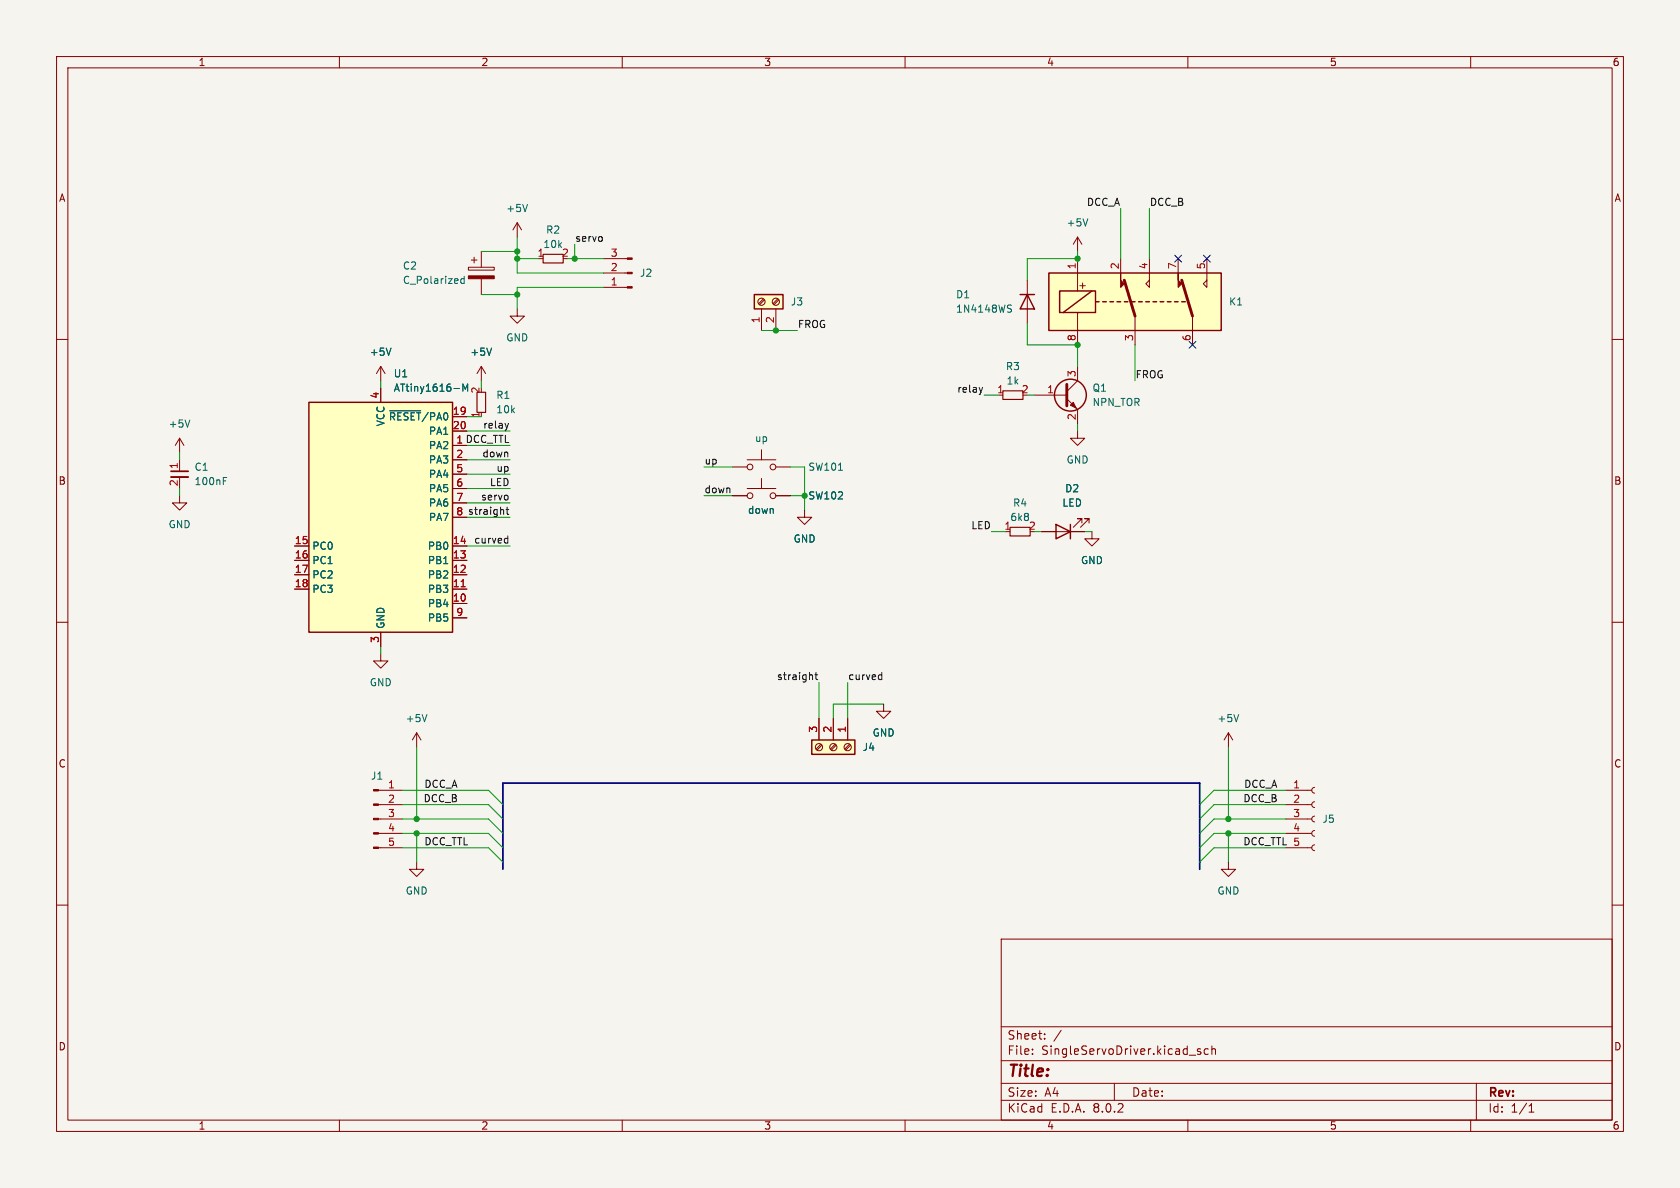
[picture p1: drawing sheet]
<svg xmlns="http://www.w3.org/2000/svg" width="297mm" height="210mm" viewBox="0 0 297 210" stroke-linecap="round" stroke-linejoin="round" font-family="sans-serif">
<path d="M0 0h297v210h-297z" fill="#f5f4ef" stroke="#f5f4ef" stroke-width=".18"/>
<g fill="none" stroke="#840000" stroke-width=".18">
<path d="M10 10h277v190h-277zM12 12h273v186h-273zM60 10v2M110 10v2M160 10v2M210 10v2M260 10v2M10 60h2M190.5 41.9l-.8 1.3M190.5 41.9v2.6M190.5 41.9l.8 1.3M285 60h2"/>
<path d="M31.7 77.5l-.7 1.2M31.7 77.5v2.5M31.7 77.5l.8 1.2M10 110h2M285 110h2M10 160h2M285 160h2M177 166h108v32h-108zM60 198v2M110 198v2M160 198v2M177 194.5h108"/>
<path d="M177 191.5h108M177 187.5h108M177 181.5h108M182.5 186.3v.1M182.5 185.5v.1M184.7 183.6v.1M184.7 182.8v.1M187.6 182.1l-1.3 2M197 191.5v3M210 198v2M210.2 186.5h1.2M212.2 185.5l-.3-.1-.2 .2v.2l.5 .2v.3h-.5"/>
<path d="M213.6 185.5l-.4-.1-.3 .3v.4l.1 .2h.6M214.2 185.5l.3-.1 .3 .1 .1 .9M214.2 184.9v1.5M260 198v2M261 191.5v6.5M270.3 196.6h.9M270.3 195.5l.4-.4v1.5"/>
</g>
<path d="M192.3 38.7l-.4 1.2M33.6 74.2l-.5 1.3" fill="none" stroke="#006464" stroke-width=".18"/>
<path d="M185.4 48.3h30.5v10.1h-30.5z" fill="#ffffc2"/>
<g fill="none" stroke="#840000" stroke-width=".25">
<path d="M185.4 48.3h30.5v10.1h-30.5zM187.3 51.4h6.4v3.8h-6.4zM193 51.4l-5 3.8M193.7 53.3h.6M194.9 53.3h.7M196.2 53.3h.6M197.5 53.3h.6M198.8 53.3h.6M200 53.3h.7M201.3 53.3h.6M202.6 53.3h.6M203.8 53.3h.7"/>
<path d="M205.1 53.3h.6M206.4 53.3h.6M207.6 53.3h.7M208.9 53.3h.6"/>
</g>
<g fill="none" stroke="#840000" stroke-width=".18">
<path d="M82.8 47.2h4.6v.6h-4.6zM83.3 46h1M83.8 45.5v1M85.1 44.5v2.7M85.1 49.3v2.8M91.4 54.6v1.3h1.3l-1.3 1.3-1.2-1.3h1.2M106.7 45.7h4.2M106.7 48.3h4.2M106.7 50.8h4.2M190.5 45.7v5.7M190.5 55.2v5.8M198.1 45.7v2.6"/>
<path d="M200.7 55.9v5.1M203.2 45.7v5.1l-.6-.6 .6-.7M208.3 45.7v2.6M210.8 55.9v5.1M213.4 45.7v5.1l-.7-.6 .7-.7M85.1 64.8v2.5M85.1 64.8l-.8 1.2M85.1 64.8l.8 1.2M134.6 79.5v1.8M190.5 76.2v1.3h1.3l-1.3 1.2-1.3-1.2h1.3M129.5 87.6h2.6M129.5 82.6h2.6"/>
<path d="M132.1 86.4h5.1M132.1 81.3h5.1M134.6 84.6v1.8M137.2 87.6h2.5M137.2 82.6h2.5M142.2 90.2v1.2h1.3l-1.3 1.3-1.2-1.3h1.2M156.2 124.5v1.2h1.3l-1.3 1.3-1.3-1.3h1.3M227.3 139.7h4.6M232.4 139.2l-.3 .1-.2 .4 .2 .4 .3 .1M73.7 152.4v1.3h1.2l-1.2 1.2-1.3-1.2h1.3M217.2 152.4v1.3h1.2l-1.2 1.2-1.3-1.2h1.3M227.3 149.9h4.6"/>
<path d="M227.3 147.3h4.6M227.3 144.8h4.6M227.3 142.2h4.6M232.4 149.4l-.3 .1-.2 .4 .2 .3 .3 .2M232.4 146.8l-.3 .2-.2 .3 .2 .4 .3 .1M232.4 144.3l-.3 .1-.2 .4 .2 .3 .3 .2M232.4 141.7l-.3 .2-.2 .3 .2 .4 .3 .1"/>
<circle cx="132.6" cy="87.6" r=".51"/>
<circle cx="132.6" cy="82.6" r=".51"/>
<circle cx="136.7" cy="87.6" r=".51"/>
<circle cx="136.7" cy="82.6" r=".51"/>
</g>
<path d="M198.8 49.5l1.9 6.4M208.9 49.5l1.9 6.4" fill="none" stroke="#840000" stroke-width=".51"/>
<g fill="#840000" stroke="#840000" stroke-width=".18">
<path d="M198.1 48.3v1.2l.7 .7-.7 .6z"/>
<path d="M208.3 48.3v1.2l.6 .7-.6 .6z"/>
<path d="M110.9 45.6h.9v.2h-.9z"/>
<path d="M110.9 48.1h.9v.3h-.9z"/>
<path d="M110.9 50.7h.9v.2h-.9z"/>
<path d="M82.8 48.8h4.6v.5h-4.6z"/>
</g>
<path d="M96 45h3.6v1.5h-3.6zM84.3 69.3h1.6v3.6h-1.6zM178.6 93.2h3.5v1.5h-3.5z" fill="none" stroke="#840000" stroke-width=".2"/>
<path d="M82.1 48.8v1.3M82.1 49.3h-.4l-.2 .2 .1 .5h.5M86.9 61.5l-.4 1.3M148.2 83.1h.8" fill="none" stroke="#006464" stroke-width=".18"/>
<path d="M133.3 52.1h5.1v2.5h-5.1z" fill="#ffffc2"/>
<path d="M133.3 52.1h5.1v2.5h-5.1z" fill="none" stroke="#840000" stroke-width=".25"/>
<g fill="none" stroke="#840000" stroke-width=".18">
<path d="M134.6 54.6v3.8M135 52.8l-.9 .9M135.1 53l-.8 .9M137.2 54.6v3.8M137.5 52.8l-.8 .9M137.7 53l-.9 .9M67.3 64.8l-.8 1.2M67.3 64.8v2.5M67.3 64.8l.8 1.2"/>
<circle cx="134.6" cy="53.3" r=".63"/>
<circle cx="137.2" cy="53.3" r=".63"/>
</g>
<path d="M69.1 61.5l-.4 1.3" fill="none" stroke="#006464" stroke-width=".18"/>
<path d="M143.5 130.8h7.6v2.6h-7.6z" fill="#ffffc2"/>
<g fill="none" stroke="#840000" stroke-width=".25">
<path d="M180.3 52.1h2.6M181.6 52.1l1.3 2.5h-2.6zM186.7 92.7l2.5 1.3-2.5 1.3zM189.2 92.7v2.6M143.5 130.8h7.6v2.6h-7.6z"/>
<circle cx="189.2" cy="69.8" r="2.82"/>
</g>
<g fill="none" stroke="#840000" stroke-width=".18">
<path d="M91.4 39.4l-.7 1.2M91.4 39.4v2.5M91.4 39.4l.8 1.2M181.6 49.5v7.7M182.9 69.9h5.7M188.6 70.5l1.9 1.9v2.5M190.5 64.8v2.5l-1.9 1.9M31.7 87.6v1.3h1.3l-1.3 1.3-1.2-1.3h1.2M31.7 81.3v2M31.7 84.3v2.1M184.1 94h7.7M191.3 92.5v-.8h-.8h.8l-1.6 1.5"/>
<path d="M192.5 92.5v-.8h-.7h.7l-1.5 1.5M193 94v1.3h1.3l-1.3 1.2-1.2-1.2h1.2M67.3 115.6v1.2h1.3l-1.3 1.3-1.3-1.3h1.3M66.9 139.7h4.2M73.7 129.5l-.8 1.3M73.7 129.5v2.6M73.7 129.5l.7 1.3M144.8 127v3.8M145.1 131.5l-.8 .9M145.3 131.7l-.9 .9M147.3 127v3.8M147.7 131.5l-.9 .9"/>
<path d="M147.8 131.7l-.8 .9M149.9 127v3.8M150.2 131.5l-.8 .9M150.4 131.7l-.9 .9M217.2 129.5l-.8 1.3M217.2 129.5v2.6M217.2 129.5l.7 1.3M66.9 149.9h4.2M66.9 147.3h4.2M66.9 144.8h4.2M66.9 142.2h4.2"/>
<circle cx="144.8" cy="132.1" r=".63"/>
<circle cx="147.3" cy="132.1" r=".63"/>
<circle cx="149.9" cy="132.1" r=".63"/>
</g>
<g fill="#840000" stroke="#840000" stroke-width=".18">
<path d="M66 149.7h.9v.3h-.9z"/>
<path d="M66 147.2h.9v.2h-.9z"/>
<path d="M66 144.7h.9v.2h-.9z"/>
<path d="M66 142.1h.9v.3h-.9z"/>
<path d="M66 139.6h.9v.2h-.9z"/>
<path d="M189.2 71.6l.5-.5 .5 1z"/>
</g>
<path d="M93.3 36.1l-.5 1.3M178.3 54.5l.4 .1 .1 .3-.2 .3h-.3M178.3 53.9l.5 .1M39.5 85h.4M39.5 84.4h.6M75.5 126.3l-.4 1.3M219 126.3l-.4 1.3" fill="none" stroke="#006464" stroke-width=".18"/>
<path d="M177.3 69.1h3.5v1.5h-3.5z" fill="none" stroke="#840000" stroke-width=".2"/>
<path d="M188.6 67.9v3.9" fill="none" stroke="#840000" stroke-width=".51"/>
<path d="M30.2 84.3h3.1" fill="none" stroke="#840000" stroke-width=".33"/>
<path d="M30.2 83.3h3.1" fill="none" stroke="#840000" stroke-width=".3"/>
<path d="M54.6 71.1h25.4v40.7h-25.4z" fill="#ffffc2"/>
<path d="M54.6 71.1h25.4v40.7h-25.4z" fill="none" stroke="#840000" stroke-width=".25"/>
<g fill="none" stroke="#840000" stroke-width=".18">
<path d="M67.3 68.6v2.5M80 78.7h2.5M80 73.7h2.5M80 76.2h2.5M52.1 99.1h2.5M52.1 96.5h2.5M80 99.1h2.5M80 96.5h2.5M80 81.3h2.5M80 83.8h2.5M80 86.4h2.5M80 88.9h2.5"/>
<path d="M80 91.4h2.5M129.5 87.6h2.6M137.2 87.6h2.5M184.1 94h2.6M189.2 94h2.6M52.1 104.1h2.5M52.1 101.6h2.5M67.3 111.8v2.5M80 106.7h2.5M80 104.1h2.5M80 101.6h2.5M80 109.2h2.5"/>
<path d="M144.8 127v3.8M147.3 127v3.8M149.9 127v3.8"/>
</g>
<path d="M81.5 103.7h.7" fill="none" stroke="#a90000" stroke-width=".18"/>
<path d="M68.9 72.6h5.5M69.1 61.5l-.4 1.3M80.3 68.7h.9M81.8 69.2v-1.3l.5 .9 .4-.9v1.3M86.9 61.5l-.4 1.3" fill="none" stroke="#006464" stroke-width=".18"/>
<g fill="none" stroke="#0f0f0f" stroke-width=".18">
<path d="M89.9 74.8l-.3 .9M173.7 68.5l-.3 .8M89 90.1v.8M89.4 95.2h.4M89.5 90.1h.4M89.6 89.7v1l.3 .2M89.8 94.7v1.3M89.8 95.9l-.4 .1M143.6 119.4l.1 .7M144.1 119.3h.5M144.3 118.9v1.1l.3 .1M155.5 119.3l.4 .1"/>
<path d="M155.9 118.9v1.2M155.9 120.1h-.4"/>
</g>
<path d="M88.9 153.7v-15.3h123.2v15.3" fill="none" stroke="#000084" stroke-width=".3"/>
<g fill="none" stroke="#009600" stroke-width=".18">
<path d="M198.1 36.8v8.9M203.2 36.8v8.9M85.1 44.5h6.3M85.1 52.1h6.3M91.4 41.9v6.4h15.3M91.4 45.7h3.8M100.3 45.7h6.4M101.6 43.2v2.5M106.7 50.8h-15.3v3.8M134.6 58.4h6.4M181.6 57.2v3.8h8.9v3.8M190.5 44.5v1.2h-8.9v3.8"/>
<path d="M67.3 67.3v1.3M82.5 76.2h7.7M82.5 78.7h7.7M82.5 73.7h2.6M85.1 67.3v1.3M174 69.9h2.5M181.6 69.9h1.3M190.5 74.9v1.3M200.7 61v6.3M31.7 80v1.3M31.7 86.4v1.2M82.5 81.3h7.7"/>
<path d="M82.5 83.8h7.7M82.5 96.5h7.7M82.5 86.4h7.7M82.5 91.4h7.7M82.5 88.9h7.7M124.5 82.6h5M124.5 87.6h5M139.7 82.6h2.5v7.6M139.7 87.6h2.5M175.3 94h2.5M182.9 94h1.2M191.8 94h1.2"/>
<path d="M67.3 114.3v1.3M71.1 139.7h15.3l2.5 2.5M73.7 132.1v12.7M144.8 120.7v6.3M149.9 120.7v6.3M156.2 124.5h-8.9v2.5M217.2 132.1v12.7M227.3 139.7h-12.7l-2.5 2.5M71.1 144.8h15.3l2.5 2.5M71.1 147.3h15.3l2.5 2.6M71.1 149.9h15.3l2.5 2.5M71.1 142.2h15.3l2.5 2.6"/>
<path d="M73.7 147.3v5.1M217.2 147.3v5.1M227.3 144.8h-12.7l-2.5 2.5M227.3 147.3h-12.7l-2.5 2.6M227.3 149.9h-12.7l-2.5 2.5M227.3 142.2h-12.7l-2.5 2.6"/>
</g>
<path d="M207.7 45.1l1.2 1.2M208.9 45.1l-1.2 1.2M212.8 45.1l1.2 1.2M214 45.1l-1.2 1.2M210.2 60.4l1.2 1.2M211.4 60.4l-1.2 1.2" fill="none" stroke="#000084" stroke-width=".18"/>
<g fill="#009600" stroke="#009600" stroke-width=".18">
<circle cx="73.7" cy="144.8" r=".46"/>
<circle cx="73.7" cy="147.3" r=".46"/>
<circle cx="142.2" cy="87.6" r=".46"/>
<circle cx="137.2" cy="58.4" r=".46"/>
<circle cx="91.4" cy="44.5" r=".46"/>
<circle cx="91.4" cy="45.7" r=".46"/>
<circle cx="101.6" cy="45.7" r=".46"/>
<circle cx="91.4" cy="52.1" r=".46"/>
<circle cx="217.2" cy="144.8" r=".46"/>
<circle cx="217.2" cy="147.3" r=".46"/>
<circle cx="190.5" cy="45.7" r=".46"/>
<circle cx="190.5" cy="61" r=".46"/>
</g>
<text font-size="2.8" fill="#840000" x="178" y="190.9">Title:</text>
<g font-size="2.1" fill="#840000">
<text x="178" y="184">Sheet:</text>
<text x="178" y="186.7">File:</text>
<text x="184.1" y="186.7">SingleServoDriver.kicad_sch</text>
<text x="178" y="196.9">KiCad</text>
<text x="178" y="194.1">Size:</text>
<text x="184.7" y="194.1">A4</text>
<text x="185.7" y="196.9">E.D.A.</text>
<text x="193.3" y="196.9">8.0.2</text>
<text x="200" y="194.1">Date:</text>
<text x="263" y="194.3">Rev:</text>
<text x="263" y="196.9">Id:</text>
<text x="267.1" y="196.9">1/1</text>
</g>
<g font-size="1.8" fill="#840000">
<text x="35" y="11.9">1</text>
<text x="85" y="11.9">2</text>
<text x="135" y="11.9">3</text>
<text x="185" y="11.9">4</text>
<text x="235" y="11.9">5</text>
<text x="285" y="11.9">6</text>
<text x="10.3" y="35.9">A</text>
<text x="285.3" y="35.9">A</text>
<text x="190.5" y="51.3">+</text>
<text x="10.3" y="85.9">B</text>
<text x="285.3" y="85.9">B</text>
<text x="10.3" y="135.9">C</text>
<text x="285.3" y="135.9">C</text>
<text x="10.3" y="185.9">D</text>
<text x="285.3" y="185.9">D</text>
<text x="35" y="199.9">1</text>
<text x="85" y="199.9">2</text>
<text x="135" y="199.9">3</text>
<text x="185" y="199.9">4</text>
<text x="235" y="199.9">5</text>
<text x="285" y="199.9">6</text>
</g>
<g font-size="1.8" fill="#006464">
<text x="89.4" y="37.7">+5V</text>
<text x="96.4" y="41.5">R2</text>
<text x="188.5" y="40.2">+5V</text>
<text x="71.1" y="47.9">C2</text>
<text x="96" y="44">10k</text>
<text x="71.1" y="50.4">C_Polarized</text>
<text x="113" y="49.1">J2</text>
<text x="168.9" y="52.9">D1</text>
<text x="139.7" y="54.2">J3</text>
<text x="168.9" y="55.5">1N4148WS</text>
<text x="217.2" y="54.2">K1</text>
<text x="65.3" y="63.1">+5V</text>
<text x="83.1" y="63.1">+5V</text>
<text x="89.4" y="60.6">GND</text>
<text x="177.7" y="65.6">R3</text>
<text x="69.5" y="66.9">U1</text>
<text x="69.5" y="69.4">ATtiny1616-M</text>
<text x="87.6" y="70.7">R1</text>
<text x="177.8" y="68.2">1k</text>
<text x="193" y="72">NPN_TOR</text>
<text x="193" y="69.4">Q1</text>
<text x="29.7" y="75.8">+5V</text>
<text x="68.2" y="75.5" transform="rotate(-90 68.2 75.5)">VCC</text>
<text x="68.7" y="74.5">~{RESET}/PA0</text>
<text x="75.7" y="77.1">PA1</text>
<text x="87.6" y="73.3">10k</text>
<text x="34.3" y="83.4">C1</text>
<text x="75.7" y="79.6">PA2</text>
<text x="75.7" y="82.1">PA3</text>
<text x="133.4" y="78.3">up</text>
<text x="142.8" y="83.4">SW101</text>
<text x="188.5" y="82.1">GND</text>
<text x="34.3" y="86">100nF</text>
<text x="75.7" y="84.7">PA4</text>
<text x="75.7" y="87.2">PA5</text>
<text x="75.7" y="89.8">PA6</text>
<text x="142.8" y="88.5">SW102</text>
<text x="179" y="89.8">R4</text>
<text x="187.7" y="89.8">LED</text>
<text x="188.2" y="87.2">D2</text>
<text x="29.7" y="93.6">GND</text>
<text x="75.7" y="92.3">PA7</text>
<text x="132.1" y="91">down</text>
<text x="178.5" y="92.3">6k8</text>
<text x="181.8" y="93.7">2</text>
<text x="55.1" y="97.4">PC0</text>
<text x="55.1" y="99.9">PC1</text>
<text x="75.5" y="99.9">PB1</text>
<text x="75.5" y="97.4">PB0</text>
<text x="140.2" y="96.1">GND</text>
<text x="191" y="99.9">GND</text>
<text x="55.1" y="102.5">PC2</text>
<text x="55.1" y="105">PC3</text>
<text x="75.5" y="107.5">PB4</text>
<text x="75.5" y="105">PB3</text>
<text x="75.5" y="102.5">PB2</text>
<text x="68.2" y="111.3" transform="rotate(-90 68.2 111.3)">GND</text>
<text x="75.5" y="110.1">PB5</text>
<text x="65.3" y="121.5">GND</text>
<text x="71.6" y="127.9">+5V</text>
<text x="154.2" y="130.4">GND</text>
<text x="215.1" y="127.9">+5V</text>
<text x="152.4" y="132.9">J4</text>
<text x="65.5" y="138">J1</text>
<text x="233.7" y="145.6">J5</text>
<text x="71.6" y="158.3">GND</text>
<text x="215.1" y="158.3">GND</text>
</g>
<g font-size="1.8" fill="#0f0f0f">
<text x="192.1" y="36.5">DCC_A</text>
<text x="203.2" y="36.5">DCC_B</text>
<text x="101.6" y="42.8">servo</text>
<text x="141" y="58.1">FROG</text>
<text x="169.1" y="69.5">relay</text>
<text x="200.7" y="67">FROG</text>
<text x="85.3" y="75.9">relay</text>
<text x="80.6" y="78.5">1 DCC_TTL</text>
<text x="85.2" y="80.9">down</text>
<text x="87.7" y="83.5">up</text>
<text x="124.5" y="82.2">up</text>
<text x="84.9" y="88.6">servo</text>
<text x="86.5" y="86">LED</text>
<text x="124.5" y="87.3">down</text>
<text x="80.6" y="91.2">8 straight</text>
<text x="171.6" y="93.6">LED</text>
<text x="83.7" y="96.2">curved</text>
<text x="137.3" y="120.3">straight</text>
<text x="149.9" y="120.3">curved</text>
<text x="74.8" y="141.9">DCC_B</text>
<text x="74.9" y="139.4">DCC_A</text>
<text x="219.7" y="141.9">DCC_B</text>
<text x="219.9" y="139.4">DCC_A</text>
<text x="74.9" y="149.5">DCC_TTL</text>
<text x="219.7" y="149.5">DCC_TTL 5</text>
</g>
<g font-size="1.8" fill="#a90000">
<text x="94.9" y="45.5">1</text>
<text x="99.2" y="45.5">2</text>
<text x="107.9" y="45.5">3</text>
<text x="190.2" y="47.7" transform="rotate(-90 190.2 47.7)">1</text>
<text x="197.9" y="47.7" transform="rotate(-90 197.9 47.7)">2</text>
<text x="202.9" y="47.7" transform="rotate(-90 202.9 47.7)">4</text>
<text x="208" y="47.7" transform="rotate(-90 208 47.7)">7</text>
<text x="213.1" y="47.7" transform="rotate(-90 213.1 47.7)">5</text>
<text x="107.9" y="50.5">1</text>
<text x="107.9" y="48">2</text>
<text x="134.4" y="57.2" transform="rotate(-90 134.4 57.2)">1</text>
<text x="136.9" y="57.2" transform="rotate(-90 136.9 57.2)">2</text>
<text x="190.2" y="60.4" transform="rotate(-90 190.2 60.4)">8</text>
<text x="200.4" y="60.4" transform="rotate(-90 200.4 60.4)">3</text>
<text x="210.6" y="60.4" transform="rotate(-90 210.6 60.4)">6</text>
<text x="67.1" y="70.6" transform="rotate(-90 67.1 70.6)">4</text>
<text x="84.8" y="69.7" transform="rotate(-90 84.8 69.7)">2</text>
<text x="176.2" y="69.6">1</text>
<text x="180.5" y="69.6">2</text>
<text x="185" y="69.6">1</text>
<text x="190.2" y="66.7" transform="rotate(-90 190.2 66.7)">3</text>
<text x="80" y="73.4">19</text>
<text x="80" y="75.9">20</text>
<text x="84.8" y="74" transform="rotate(-90 84.8 74)">1</text>
<text x="190.2" y="74.4" transform="rotate(-90 190.2 74.4)">2</text>
<text x="31.5" y="83" transform="rotate(-90 31.5 83)">1</text>
<text x="80.6" y="81">2</text>
<text x="80.6" y="83.6">5</text>
<text x="80.6" y="78.5">1</text>
<text x="31.5" y="86.1" transform="rotate(-90 31.5 86.1)">2</text>
<text x="80.6" y="86.1">6</text>
<text x="80.6" y="88.6">7</text>
<text x="80.6" y="91.2">8</text>
<text x="177.5" y="93.7">1</text>
<text x="52" y="96.3">15</text>
<text x="52" y="98.8">16</text>
<text x="52" y="101.3">17</text>
<text x="80" y="101.3">12</text>
<text x="80" y="98.8">13</text>
<text x="80" y="96.3">14</text>
<text x="52" y="103.9">18</text>
<text x="80" y="106.4">10</text>
<text x="80" y="103.9">11</text>
<text x="67.1" y="113.7" transform="rotate(-90 67.1 113.7)">3</text>
<text x="80.6" y="109">9</text>
<text x="144.5" y="129.6" transform="rotate(-90 144.5 129.6)">3</text>
<text x="147.1" y="129.6" transform="rotate(-90 147.1 129.6)">2</text>
<text x="149.6" y="129.6" transform="rotate(-90 149.6 129.6)">1</text>
<text x="68.5" y="139.4">1</text>
<text x="68.5" y="142">2</text>
<text x="228.5" y="139.4">1</text>
<text x="228.5" y="142">2</text>
<text x="68.5" y="144.5">3</text>
<text x="68.5" y="147.1">4</text>
<text x="68.5" y="149.6">5</text>
<text x="228.5" y="144.5">3</text>
<text x="228.5" y="147.1">4</text>
</g>
</svg>
